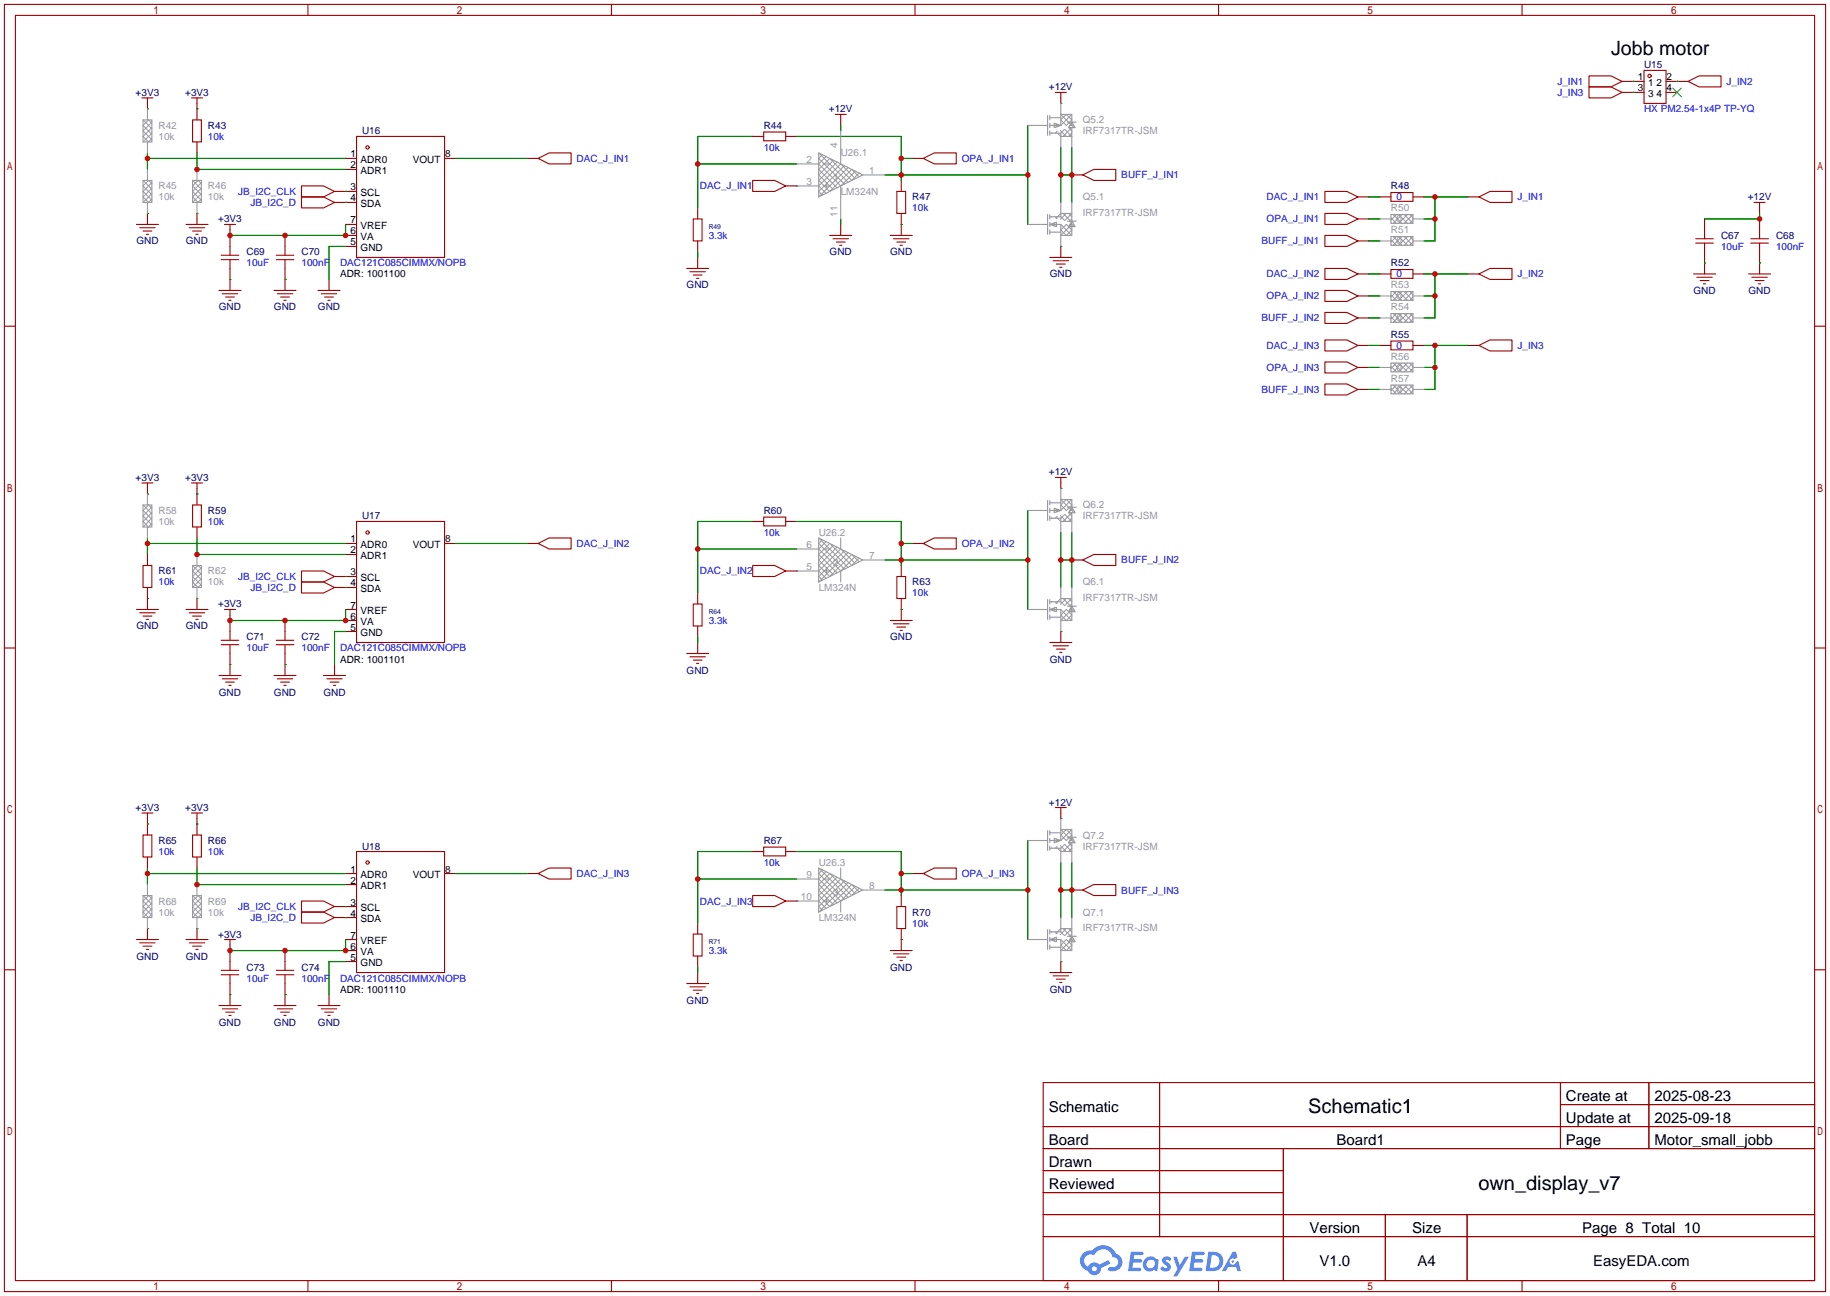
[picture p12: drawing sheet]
<svg xmlns="http://www.w3.org/2000/svg" width="422mm" height="299mm" viewBox="0 0 422 299" stroke-linecap="round" stroke-linejoin="round" font-family="sans-serif">
<g fill="none" stroke="#a10000" stroke-width=".25">
<path d="M1 1h420.4v297.2h-420.4zM3.6 3.6h415.2v292.1h-415.2zM71.1 1v2.6M141.1 1v2.6M211.2 1v2.6M281.3 1v2.6M351.3 1v2.6M1 75.3h2.6M418.8 75.3h2.6M1 149.6h2.6M418.8 149.6h2.6M1 223.9h2.6"/>
<path d="M418.8 223.9h2.6M240.8 249.9h178v45.8h-178zM267.7 249.9v35.6M360.2 249.9v15.3M360.2 255h58.6M380.6 249.9v15.3M240.8 260.1h178M240.8 265.2h178M240.8 270.3h55.4M240.8 275.3h55.4M296.2 265.2v30.5M71.1 295.7v2.5"/>
<path d="M141.1 295.7v2.5M211.2 295.7v2.5M240.8 280.4h178M240.8 285.5h178M281.3 295.7v2.5M319.8 280.4v15.3M338.6 280.4v15.3M351.3 295.7v2.5"/>
</g>
<g fill="#5487ff">
<path d="M268.5 290.3a1.3 1.3 0 0 1 1.9 .3l-.4 .6a.54 .54 0 0 0-1-.2l.2 .2a1.28 1.28 0 0 1 .8 2 1.53 1.53 0 0 1-2.2-.3l.5-.6 .8 .5a.31 .31 0 0 0 .3-.3 .31 .31 0 0 0-.2-.3 1.12 1.12 0 0 1-.7-1.9z"/>
<path d="M270.8 290.2h.8l.7 1.9 1.2-1.9h.9l-2.7 4.5h-.9l1-1.7z"/>
<path d="M261 289h2.3a.46 .46 0 0 1 .5 .1 .46 .46 0 0 1 .1 .5l-.3 .2h-1.8l-.1 .9h1.6a.4 .4 0 0 1 .3 .4 .4 .4 0 0 1-.4 .4h-1.6l-.2 1.2h1.4a.46 .46 0 0 1 .5 .1 .46 .46 0 0 1 .1 .5l-.4 .2h-2.6z"/>
<path d="M275.1 289h2.3a.47 .47 0 0 1 .5 .1 .47 .47 0 0 1 .1 .5l-.3 .2h-1.8l-.1 .9h1.6a.4 .4 0 0 1 .4 .4 .4 .4 0 0 1-.5 .4h-1.6l-.2 1.2h1.4a.46 .46 0 0 1 .5 .1 .46 .46 0 0 1 .1 .5l-.4 .2h-2.6z"/>
<path d="M284.5 289h.8l.3 1.3-.6 .4a.75 .75 0 0 0-1.1 .3 .75 .75 0 0 0 .5 1 .75 .75 0 0 0 .9-.6l.5-.3 .6 2.4h-.8l-.3-1h-1.8l-.5 1h-1z"/>
<path d="M278.9 289l-.6 4.5h1.4a2.27 2.27 0 0 0 2.7-2.3 2.27 2.27 0 0 0-2.7-2.2zM279.7 289.8a1.5 1.5 0 0 1 1.8 1.5 1.5 1.5 0 0 1-1.9 1.4h-.3z"/>
<path d="M264.4 290.6a1.6 1.6 0 0 0-.4 2.3 1.6 1.6 0 0 0 2.3 .2l.8 .4 .3-2.5-.1-.3h-.5a1.58 1.58 0 0 0-2.4-.1zM265 291.1a.99 .99 0 0 1 1.6 .6 .99 .99 0 0 1-1.3 1.1 .98 .98 0 0 1-.3-1.7z"/>
<path d="M250 289.4a2.37 2.37 0 0 0 1.1 4 1.54 1.54 0 0 0 1.8 1 1.54 1.54 0 0 0 1.2-1.6l2.2-1.1-.5-.8-2.1 1.1a1.57 1.57 0 0 0-2.6 .4 1.5 1.5 0 0 1-.7-2.1 1.5 1.5 0 0 1 2.2-.5 2.23 2.23 0 0 1 2.3-1.4 2.23 2.23 0 0 1 1.9 1.8 1.16 1.16 0 0 1 1.3 1.1 1.16 1.16 0 0 1-1.1 1.3h-.7a.47 .47 0 0 0-.5 .3 .47 .47 0 0 0 .4 .6 2.14 2.14 0 0 0 2.7-1.4 2.14 2.14 0 0 0-1.3-2.7 3.2 3.2 0 0 0-5.5-.7l-1.1 .1zM252 292.9a.6 .6 0 0 1 1.2 0 .6 .6 0 0 1-1.2 0z"/>
<circle cx="284.6" cy="291.3" r=".28"/>
</g>
<g fill="none" stroke="#a10000" stroke-width=".25">
<path d="M366.8 17.5h5.1l2.5 1.3-2.5 1.3h-5.1zM374.4 18.8h5.1M379.5 16.3h5.1v7.6h-5.1zM384.6 18.8h5M389.6 18.8l2.6-1.3h5.1v2.6h-5.1zM32.8 22.6h2.5M34 22.6v2.5M44.2 22.6h2.5M44.4 27.7h2.1v5.1h-2.1zM45.5 22.6v5.1M45.5 32.8v2.5M79.8 36.6h2.5"/>
<path d="M79.8 39.1h2.5M82.3 31.5h20.3v27.9h-20.3zM102.6 36.6h2.6M121.7 36.6h2.5M124.2 36.6l2.5-1.3h5.1v2.5h-5.1zM173.7 31.5h2.6M176.3 30.5h5.1v2h-5.1zM181.4 31.5h2.5M192.8 26.4h2.5M194.1 26.4v2.6M210.6 36.6h2.5M213.1 36.6l2.5-1.3h5.1v2.5h-5.1z"/>
<path d="M243.6 21.3h2.5M244.9 21.3v2.6M366.8 20.1h5.1l2.5 1.2-2.5 1.3h-5.1zM374.4 21.3h5.1M384.6 21.3h2.5M31.5 51.8h5.1M32.3 52.6h3.5M33 53.3h2.1M33.8 54.1h.5M34 49.3v2.5M42.9 51.8h5.1M43.7 52.6h3.5"/>
<path d="M44.4 53.3h2.1M45.2 54.1h.5M45.5 49.3v2.5M51.1 59.9h4M51.1 58.9h4M51.8 51.8h2.6M53.1 51.8v7.1M53.1 59.9v7.2M63.8 59.9h4M63.8 58.9h4M65.8 54.4v4.5M65.8 59.9v7.2"/>
<path d="M69.6 45.5h5.1l2.5 1.2-2.5 1.3h-5.1zM69.6 42.9h5.1l2.5 1.3-2.5 1.3h-5.1zM77.2 44.2h5.1M77.2 46.7h5.1M79.8 56.9h2.5M79.8 54.4h2.5M79.8 51.8h2.5M160 50.5h2.1v5.1h-2.1zM161 48v2.5M161 55.6v2.6M161 59.4v2.6M173.7 41.7h5.1l2.6 1.2-2.6 1.3h-5.1z"/>
<path d="M181.4 42.9h2.5M191.5 54.4h5.1M192.3 55.1h3.5M193 55.9h2.1M193.8 56.6h.5M194.1 51.8v2.6M205.5 54.4h5.1M206.2 55.1h3.6M207 44.2h2v5.1h-2zM207 55.9h2M207.8 56.6h.5M208 41.7v2.5"/>
<path d="M208 49.3v5.1M242.3 59.4h5.1M244.9 56.9v2.5M247.4 40.4h2.5M249.9 40.4l2.6-1.3h5.1v2.6h-5.1zM305.8 44.2h5.1l2.5 1.3-2.5 1.2h-5.1zM305.8 54.4h5.1l2.5 1.2-2.5 1.3h-5.1zM305.8 49.3h5.1l2.5 1.2-2.5 1.3h-5.1zM313.4 45.5h2.6M313.4 55.6h2.6M313.4 50.5h2.6M318.5 45.5h2.6"/>
<path d="M321.1 44.5h5v2h-5zM326.1 45.5h2.6M338.8 45.5h2.6M341.4 45.5l2.5-1.3h5.1v2.5h-5.1zM391.4 56.1h4.1M391.4 55.1h4.1M393.4 50.5v4.6M393.4 56.1v7.1M404.1 56.1h4.1M404.1 55.1h4.1M404.9 46.7h2.5M406.1 46.7v2.6"/>
<path d="M406.1 50.5v4.6M406.1 56.1v7.1M50.5 67.1h5.1M51.3 67.8h3.6M52.1 68.6h2M52.8 69.3h.5M63.2 67.1h5.1M64 67.8h3.6M64.8 68.6h2M65.5 69.3h.5M73.4 67.1h5.1M74.2 67.8h3.5"/>
<path d="M74.9 68.6h2.1M75.7 69.3h.5M75.9 64.5v2.6M158.5 62h5.1M159.3 62.7h3.5M160 63.5h2.1M160.8 64.3h.5M243.1 60.2h3.5M243.8 61h2.1M244.6 61.7h.5M305.8 62h5.1l2.5 1.2-2.5 1.3h-5.1zM305.8 72.1h5.1l2.5 1.3-2.5 1.3h-5.1z"/>
<path d="M305.8 67.1h5.1l2.5 1.2-2.5 1.3h-5.1zM305.8 78.5h5.1l2.5 1.3-2.5 1.2h-5.1zM313.4 63.2h2.6M313.4 79.8h2.6M313.4 73.4h2.6M313.4 68.3h2.6M318.5 63.2h2.6M318.5 79.8h2.6M321.1 62.2h5v2.1h-5zM321.1 78.7h5v2.1h-5zM326.1 63.2h2.6M326.1 79.8h2.6"/>
<path d="M338.8 63.2h2.6M338.8 79.8h2.6M341.4 63.2l2.5-1.2h5.1v2.5h-5.1zM341.4 79.8l2.5-1.3h5.1v2.5h-5.1zM390.9 63.2h5.1M391.7 64h3.5M392.4 64.8h2.1M393.2 65.5h.5M403.6 63.2h5.1M404.4 64h3.5M405.1 64.8h2.1M405.9 65.5h.5"/>
<path d="M305.8 88.6h5.1l2.5 1.3-2.5 1.3h-5.1zM305.8 83.6h5.1l2.5 1.2-2.5 1.3h-5.1zM313.4 89.9h2.6M313.4 84.8h2.6M32.8 111.5h2.5M34 111.5v2.5M44.2 111.5h2.5M44.4 116.6h2.1v5.1h-2.1zM45.5 111.5v5.1M176.3 119.4h5.1v2h-5.1zM243.6 110.2h2.5M244.9 110.2v2.6"/>
<path d="M33 130.6h2.1v5h-2.1zM34 128v2.6M34 135.6v5.1M45.5 121.7v2.5M45.5 138.2v2.5M69.6 134.4h5.1l2.5 1.2-2.5 1.3h-5.1zM69.6 131.8h5.1l2.5 1.3-2.5 1.3h-5.1zM77.2 133.1h5.1M77.2 135.6h5.1M79.8 125.5h2.5M79.8 128h2.5M82.3 120.4h20.3v27.9h-20.3z"/>
<path d="M102.6 125.5h2.6M121.7 125.5h2.5M124.2 125.5l2.5-1.3h5.1v2.5h-5.1zM160 139.4h2.1v5.1h-2.1zM161 136.9v2.5M173.7 130.6h5.1l2.6 1.2-2.6 1.3h-5.1zM173.7 120.4h2.6M181.4 120.4h2.5M181.4 131.8h2.5M207 133.1h2v5.1h-2zM208 130.6v2.5M208 138.2v5.1"/>
<path d="M210.6 125.5h2.5M213.1 125.5l2.5-1.3h5.1v2.5h-5.1zM247.4 129.3h2.5M249.9 129.3l2.6-1.3h5.1v2.6h-5.1zM31.5 140.7h5.1M32.3 141.5h3.5M33 142.2h2.1M33.8 143h.5M42.9 140.7h5.1M43.7 141.5h3.5M44.4 142.2h2.1M45.2 143h.5"/>
<path d="M50.5 156h5.1M51.1 148.8h4M51.1 147.8h4M51.3 156.7h3.6M51.8 140.7h2.6M52.1 157.5h2M52.8 158.2h.5M53.1 140.7v7.1M53.1 148.8v7.2M63.2 156h5.1M63.8 148.8h4M63.8 147.8h4"/>
<path d="M64 156.7h3.6M64.8 157.5h2M65.5 158.2h.5M65.8 143.3v4.5M65.8 148.8v7.2M74.7 156h5.1M75.4 156.7h3.6M76.2 157.5h2M77 158.2h.5M77.2 153.4v2.6M79.8 145.8h2.5M79.8 143.3h2.5"/>
<path d="M79.8 140.7h2.5M158.5 150.9h5.1M159.3 151.6h3.5M160 152.4h2.1M160.8 153.2h.5M161 144.5v2.6M161 148.3v2.6M205.5 143.3h5.1M206.2 144h3.6M207 144.8h2M207.8 145.5h.5M242.3 148.3h5.1"/>
<path d="M243.1 149.1h3.5M243.8 149.9h2.1M244.6 150.6h.5M244.9 145.8v2.5M32.8 187.7h2.5M33 192.8h2.1v5.1h-2.1zM34 187.7v5.1M34 197.9v2.5M44.2 187.7h2.5M44.4 192.8h2.1v5.1h-2.1zM45.5 187.7v5.1M45.5 197.9v2.5"/>
<path d="M82.3 196.6h20.3v27.9h-20.3zM173.7 196.6h2.6M176.3 195.6h5.1v2h-5.1zM181.4 196.6h2.5M243.6 186.4h2.5M244.9 186.4v2.6M31.5 216.9h5.1M32.3 217.7h3.5M33 218.4h2.1M33.8 219.2h.5M34 214.4v2.5M42.9 216.9h5.1"/>
<path d="M43.7 217.7h3.5M44.4 218.4h2.1M45.2 219.2h.5M45.5 214.4v2.5M51.8 216.9h2.6M53.1 216.9v7.1M65.8 219.5v4.5M69.6 210.6h5.1l2.5 1.2-2.5 1.3h-5.1zM69.6 208h5.1l2.5 1.3-2.5 1.3h-5.1zM77.2 209.3h5.1M77.2 211.8h5.1M79.8 201.7h2.5"/>
<path d="M79.8 204.2h2.5M79.8 219.5h2.5M79.8 216.9h2.5M102.6 201.7h2.6M121.7 201.7h2.5M124.2 201.7l2.5-1.3h5.1v2.5h-5.1zM160 215.6h2.1v5.1h-2.1zM161 213.1v2.5M173.7 206.8h5.1l2.6 1.2-2.6 1.3h-5.1zM181.4 208h2.5M205.5 219.5h5.1M207 209.3h2v5.1h-2z"/>
<path d="M208 206.8v2.5M208 214.4v5.1M210.6 201.7h2.5M213.1 201.7l2.5-1.3h5.1v2.5h-5.1zM247.4 205.5h2.5M249.9 205.5l2.6-1.3h5.1v2.6h-5.1zM50.5 232.2h5.1M51.1 225h4M51.1 224h4M51.3 232.9h3.6M52.1 233.7h2M52.8 234.4h.5"/>
<path d="M53.1 225v7.2M63.2 232.2h5.1M63.8 225h4M63.8 224h4M64 232.9h3.6M64.8 233.7h2M65.5 234.4h.5M65.8 225v7.2M73.4 232.2h5.1M74.2 232.9h3.5M74.9 233.7h2.1M75.7 234.4h.5"/>
<path d="M75.9 229.6v2.6M79.8 222h2.5M158.5 227.1h5.1M159.3 227.8h3.5M160 228.6h2.1M160.8 229.4h.5M161 220.7v2.6M161 224.5v2.6M206.2 220.2h3.6M207 221h2M207.8 221.7h.5M242.3 224.5h5.1"/>
<path d="M243.1 225.3h3.5M243.8 226.1h2.1M244.6 226.8h.5M244.9 222v2.5"/>
<circle cx="380.7" cy="17.5" r=".38"/>
<circle cx="84.8" cy="34" r=".38"/>
<circle cx="84.8" cy="122.9" r=".38"/>
<circle cx="84.8" cy="199.1" r=".38"/>
</g>
<path d="M386.1 20.3l2 2.1M388.1 20.3l-2 2.1" fill="none" stroke="#3c3" stroke-width=".25"/>
<g fill="none" stroke="#008700" stroke-width=".25">
<path d="M376.9 18.8h.1M387.1 18.8h.1M34 25.1h.1M34 36.6h45.8M34 35.3v3.8M45.5 25.1h.1M45.5 35.3v3.8h34.3M105.2 36.6h16.5M161 37.8h22.9M173.7 31.5h-12.7v16.5M183.9 31.5h24.1v10.2M194.1 29v1.2"/>
<path d="M208 36.6h2.6M237.2 29v22.8M244.9 23.9h.1M244.9 34v12.7M247.4 34v12.7M376.9 21.3h.1M34 49.3h.1M45.5 49.3h.1M79.8 44.2h.1M79.8 46.7h.1M79.8 56.9h-3.9v7.6M79.8 51.8v2.6h-26.7"/>
<path d="M161 58.2v1.2M183.9 42.9h.1M194.1 50.5v1.3M204.2 40.4h33M208 51.8h.1M244.9 56.9h.1M244.9 40.4h2.5M316 50.5h2.5M316 55.6h2.5M316 45.5h2.5M328.7 50.5h2.5M328.7 45.5h10.1"/>
<path d="M331.2 45.5v10.1h-2.5M406.1 49.3v1.2h-12.7M53.1 64.5h.1M65.8 64.5h.1M316 73.4h2.5M316 68.3h2.5M316 63.2h2.5M316 79.8h2.5M328.7 68.3h2.5M328.7 63.2h10.1M328.7 79.8h10.1M331.2 63.2v10.2h-2.5"/>
<path d="M331.2 79.8v10.1h-2.5M393.4 60.7h.1M406.1 60.7h.1M316 89.9h2.5M316 84.8h2.5M328.7 84.8h2.5M34 114h.1M45.5 114h.1M237.2 117.9v22.8M244.9 112.8h.1M34 138.2h.1M34 124.2v3.8"/>
<path d="M34 125.5h45.8M45.5 138.2h.1M45.5 124.2v3.8h34.3M79.8 133.1h.1M79.8 135.6h.1M105.2 125.5h16.5M161 126.7h22.9M173.7 120.4h-12.7v16.5M183.9 131.8h.1M183.9 120.4h24.1v10.2M204.2 129.3h33M208 125.5h2.6"/>
<path d="M244.9 122.9v12.7M244.9 129.3h2.5M247.4 122.9v12.7M53.1 153.4h.1M65.8 153.4h.1M79.8 145.8h-2.6v7.6M79.8 140.7v2.6h-26.7M161 147.1v1.2M208 140.7h.1M244.9 145.8h.1M34 190.2h.1M45.5 190.2h.1"/>
<path d="M173.7 196.6h-12.7v16.5M183.9 196.6h24.1v10.2M237.2 194.1v22.8M244.9 189h.1M244.9 199.1v12.7M247.4 199.1v12.7M34 214.4h.1M34 200.4v3.8M34 201.7h45.8M45.5 214.4h.1M45.5 200.4v3.8h34.3M79.8 209.3h.1"/>
<path d="M79.8 211.8h.1M79.8 216.9v2.6h-26.7M105.2 201.7h16.5M161 202.9h22.9M183.9 208h.1M204.2 205.5h33M208 216.9h.1M208 201.7h2.6M244.9 205.5h2.5M53.1 229.6h.1M65.8 229.6h.1M79.8 222h-3.9v7.6"/>
<path d="M161 223.3v1.2M244.9 222h.1"/>
</g>
<g fill="none" stroke="#999" stroke-width=".23">
<path d="M33 27.7l2.1 2M35.1 28.4l-.8-.7-1.3 1.3 2.1 2M35.1 28.2l-2.1 2 2.1 2.1M35.1 29.5l-2.1 2 1.3 1.3 .8-.8M35.1 30.7l-2.1 2.1M189 35.3l6.7 6.8M189.8 35.7l-.8 .9 5.9 5.9M190.7 36.2l-1.7 1.6 5.1 5.1 3.3-3.4M192.4 37l-3.4 3.4 3.4 3.4M193.2 37.4l-4.2 4.3 2.5 2.5 5.1-5.1 1.7 1.7M194.9 38.3l-5.9 5.9 .8 .8M195.7 38.7l-6.7 6.8"/>
<path d="M198.3 40l-1.7 1.7-5.1-5.1-2.5 2.5 4.2 4.2M242.7 30.6l.1 .1M243.7 28.6l.6 .5M244 30.3l-.4 .4M244.1 30.7l.8 .8M244.3 28.8l-.6 .5M244.8 30.1l1.3 1.4M244.9 26.4l3 3.1 .2-.2M245.7 29.9l-.8 .8M245.8 29.9l1.6 1.6M246.1 26.4l1.3 1.3-1.3 1.3-1.2-1.3zM246.8 29.6l.6 .6"/>
<path d="M247.4 26.4l-2.5 2.6M247.4 29.5l-2 2M247.4 30.7l-.8 .8M247.6 28.5l-1 1M33 41.7l2.1 2M35.1 42.4l-.8-.7-1.3 1.2 2.1 2.1M35.1 42.2l-2.1 2 2.1 2M35.1 43.4l-2.1 2.1 1.3 1.2 .8-.7M35.1 44.7l-2.1 2M44.4 41.7l2.1 2M46.5 42.4l-.8-.7-1.3 1.2 2.1 2.1M46.5 42.2l-2.1 2 2.1 2"/>
<path d="M46.5 43.4l-2.1 2.1 1.3 1.2 .8-.7M46.5 44.7l-2.1 2M197.4 41.2l-3.3-3.4-5.1 5.1 1.7 1.7M242.8 50l-.1 .1M242.9 51.6l.6 .6M243.5 51.4l-.6 .6M243.6 50l.4 .5M244.9 51.8l2.5 2.6M244.9 49.3l-1.2 1.1M244.9 50l.8 .9M245.4 49.3l2 2M246.1 51.8l1.3 1.3-1.3 1.3-1.2-1.3z"/>
<path d="M246.1 49.3l-1.3 1.3M246.6 49.3l.8 .7M247.1 51.5l.8 .8 .2-.1M247.4 50.5l-.6 .7M247.4 51.8l-2.5 2.6M247.4 49.3l-1.6 1.6M247.6 51.4l-1 .9M321.1 50.3l1.2 1.3M321.1 55.4l1.2 1.2M321.6 49.5l2 2.1M321.6 54.6l2 2M322.3 49.5l-1.2 1.3"/>
<path d="M322.3 54.6l-1.2 1.3M322.8 49.5l2.1 2.1M322.8 54.6l2.1 2M323.6 49.5l-2 2.1M323.6 54.6l-2 2M324.1 49.5l2 2.1M324.1 54.6l2 2M324.9 49.5l-2.1 2.1M324.9 54.6l-2.1 2M325.4 54.6l.7 .8M325.4 49.5l.7 .8M326.1 49.5l-2 2.1"/>
<path d="M326.1 50.8l-.7 .8M326.1 54.6l-2 2M326.1 55.9l-.7 .7M321.1 68.1l1.2 1.2M321.1 73.2l1.2 1.2M321.6 67.3l2 2M321.6 72.4l2 2M322.3 67.3l-1.2 1.3M322.3 72.4l-1.2 1.3M322.8 67.3l2.1 2M322.8 72.4l2.1 2M323.6 67.3l-2 2"/>
<path d="M323.6 72.4l-2 2M324.1 67.3l2 2M324.1 72.4l2 2M324.9 67.3l-2.1 2M324.9 72.4l-2.1 2M325.4 72.4l.7 .8M325.4 67.3l.7 .8M326.1 67.3l-2 2M326.1 68.6l-.7 .7M326.1 72.4l-2 2M326.1 73.7l-.7 .7M321.1 84.6l1.2 1.3"/>
<path d="M321.1 89.7l1.2 1.2M321.6 83.8l2 2.1M321.6 88.9l2 2M322.3 83.8l-1.2 1.3M322.3 88.9l-1.2 1.3M322.8 83.8l2.1 2.1M322.8 88.9l2.1 2M323.6 83.8l-2 2.1M323.6 88.9l-2 2M324.1 83.8l2 2.1M324.1 88.9l2 2M324.9 83.8l-2.1 2.1"/>
<path d="M324.9 88.9l-2.1 2M325.4 88.9l.7 .8M325.4 83.8l.7 .8M326.1 83.8l-2 2.1M326.1 85.1l-.7 .8M326.1 88.9l-2 2M326.1 90.2l-.7 .7M33 116.6l2.1 2M35.1 117.3l-.8-.7-1.3 1.3 2.1 2M35.1 117.1l-2.1 2 2.1 2.1M35.1 118.4l-2.1 2 1.3 1.3 .8-.8M35.1 119.6l-2.1 2.1"/>
<path d="M242.7 119.5l.1 .1M243.7 117.5l.6 .5M244 119.2l-.4 .4M244.1 119.6l.8 .8M244.3 117.7l-.6 .5M244.8 119l1.3 1.4M244.9 115.3l3 3.1 .2-.2M245.7 118.8l-.8 .8M245.8 118.8l1.6 1.6M246.1 115.3l1.3 1.3-1.3 1.3-1.2-1.3zM246.8 118.5l.6 .6M247.4 115.3l-2.5 2.6"/>
<path d="M247.4 118.4l-2 2M247.4 119.6l-.8 .8M247.6 117.4l-1 1M44.4 130.6l2.1 2M46.5 131.3l-.8-.7-1.3 1.2 2.1 2.1M46.5 131.1l-2.1 2 2.1 2M46.5 132.3l-2.1 2.1 1.3 1.2 .8-.7M46.5 133.6l-2.1 2M189 124.2l6.7 6.8M189.8 124.6l-.8 .9 5.9 5.9M190.7 125.1l-1.7 1.6 5.1 5.1 3.3-3.4M192.4 125.9l-3.4 3.4 3.4 3.4"/>
<path d="M193.2 126.3l-4.2 4.3 2.5 2.5 5.1-5.1 1.7 1.7M194.9 127.2l-5.9 5.9 .8 .8M195.7 127.6l-6.7 6.8M197.4 130.1l-3.3-3.4-5.1 5.1 1.7 1.7M198.3 128.9l-1.7 1.7-5.1-5.1-2.5 2.5 4.2 4.2M242.8 138.9l-.1 .1M243.6 138.9l.4 .5M244.9 138.2l-1.2 1.1M244.9 138.9l.8 .9M245.4 138.2l2 2M246.1 138.2l-1.3 1.3M246.6 138.2l.8 .7"/>
<path d="M247.4 139.4l-.6 .7M247.4 138.2l-1.6 1.6M242.9 140.5l.6 .6M243.5 140.3l-.6 .6M244.9 140.7l2.5 2.6M246.1 140.7l1.3 1.3-1.3 1.3-1.2-1.3zM247.1 140.4l.8 .8 .2-.1M247.4 140.7l-2.5 2.6M247.6 140.3l-1 .9M242.7 195.7l.1 .1M243.7 193.7l.6 .5M244 195.4l-.4 .4"/>
<path d="M244.1 195.8l.8 .8M244.3 193.9l-.6 .5M244.8 195.2l1.3 1.4M244.9 191.5l3 3.1 .2-.2M245.7 195l-.8 .8M245.8 195l1.6 1.6M246.1 191.5l1.3 1.3-1.3 1.3-1.2-1.3zM246.8 194.7l.6 .6M247.4 191.5l-2.5 2.6M247.4 194.6l-2 2M247.4 195.8l-.8 .8M247.6 193.6l-1 1"/>
<path d="M33 206.8l2.1 2M35.1 207.5l-.8-.7-1.3 1.2 2.1 2.1M35.1 207.3l-2.1 2 2.1 2M35.1 208.5l-2.1 2.1 1.3 1.2 .8-.7M35.1 209.8l-2.1 2M44.4 206.8l2.1 2M46.5 207.5l-.8-.7-1.3 1.2 2.1 2.1M46.5 207.3l-2.1 2 2.1 2M46.5 208.5l-2.1 2.1 1.3 1.2 .8-.7M46.5 209.8l-2.1 2M189 200.4l6.7 6.8M189.8 200.8l-.8 .9 5.9 5.9"/>
<path d="M190.7 201.3l-1.7 1.6 5.1 5.1 3.3-3.4M192.4 202.1l-3.4 3.4 3.4 3.4M193.2 202.5l-4.2 4.3 2.5 2.5 5.1-5.1 1.7 1.7M194.9 203.4l-5.9 5.9 .8 .8M195.7 203.8l-6.7 6.8M197.4 206.3l-3.3-3.4-5.1 5.1 1.7 1.7M198.3 205.1l-1.7 1.7-5.1-5.1-2.5 2.5 4.2 4.2M242.8 215.1l-.1 .1M242.9 216.7l.6 .6M243.5 216.5l-.6 .6M243.6 215.1l.4 .5M244.9 216.9l2.5 2.6"/>
<path d="M244.9 214.4l-1.2 1.1M244.9 215.1l.8 .9M245.4 214.4l2 2M246.1 216.9l1.3 1.3-1.3 1.3-1.2-1.3zM246.1 214.4l-1.3 1.3M246.6 214.4l.8 .7M247.1 216.6l.8 .8 .2-.1M247.4 215.6l-.6 .7M247.4 216.9l-2.5 2.6M247.4 214.4l-1.6 1.6M247.6 216.5l-1 .9"/>
</g>
<g fill="none" stroke="#999" stroke-width=".25">
<path d="M33 27.7h2.1v5.1h-2.1zM34 25.1v2.6M34 32.8v2.5M34 39.1v2.6M45.5 39.1v2.6M183.9 37.8h5.1M189 35.3l10.1 5.1-10.1 5.1zM190 37.8h1.5M194.1 30.2v7.6M237.2 29h4.6M241.8 26.7v4.5M242.3 29h2.6v-2.6h2.5v2.6"/>
<path d="M242.3 26.7v1M242.3 28.4v1.1M242.3 30.2v1M242.3 27.2h2.6M243.3 28.4l1.6 .6-1.6 .5zM244.9 23.9v2.5M244.9 31.5v2.5M246.4 28.2h2M247.4 29.5v2h-2.5v-.8h-2.6M247.4 28.2l.8 1.3h-1.6zM247.4 31.5v2.5M33 41.7h2.1v5h-2.1z"/>
<path d="M34 46.7v2.6M44.4 41.7h2.1v5h-2.1zM45.5 46.7v2.6M183.9 42.9h5.1M190 42.9h1.5M190.8 42.2v1.5M194.1 42.9v7.6M199.1 40.4h5.1M237.2 51.8h4.6M241.8 49.5v4.6M242.3 51.8h2.6v2.6h2.5v-2.6M242.3 50h2.6v-.7h2.5v2"/>
<path d="M242.3 51.8l1.5-.5v1zM242.3 49.5v1M242.3 51.3v1M242.3 53.1v1M242.3 53.6h2.6M244.9 46.7v2.6M244.9 54.4v2.5M246.4 51.1h2M247.4 51.1l.8 1.2h-1.6zM247.4 46.7v2.6M318.5 50.5h2.6M318.5 55.6h2.6"/>
<path d="M321.1 49.5h5v2.1h-5zM321.1 54.6h5v2h-5zM326.1 50.5h2.6M326.1 55.6h2.6M318.5 68.3h2.6M318.5 73.4h2.6M321.1 67.3h5v2h-5zM321.1 72.4h5v2h-5zM326.1 68.3h2.6M326.1 73.4h2.6M318.5 84.8h2.6M318.5 89.9h2.6"/>
<path d="M321.1 83.8h5v2.1h-5zM321.1 88.9h5v2h-5zM326.1 84.8h2.6M326.1 89.9h2.6M33 116.6h2.1v5.1h-2.1zM34 114v2.6M237.2 117.9h4.6M241.8 115.6v4.5M242.3 117.9h2.6v-2.6h2.5v2.6M242.3 115.6v1M242.3 117.3v1.1M242.3 119.1v1"/>
<path d="M242.3 116.1h2.6M243.3 117.3l1.6 .6-1.6 .5zM244.9 112.8v2.5M246.4 117.1h2M247.4 118.4v2h-2.5v-.8h-2.6M247.4 117.1l.8 1.3h-1.6zM34 121.7v2.5M44.4 130.6h2.1v5h-2.1zM45.5 128v2.6M45.5 135.6v2.6M183.9 126.7h5.1M183.9 131.8h5.1"/>
<path d="M189 124.2l10.1 5.1-10.1 5.1zM190 126.7h1.5M190 131.8h1.5M190.8 131.1v1.5M194.1 124.2v2.5M194.1 131.8v2.6M199.1 129.3h5.1M241.8 138.4v4.6M242.3 138.9h2.6v-.7h2.5v2M242.3 138.4v1M244.9 120.4v2.5M244.9 135.6v2.6"/>
<path d="M246.4 140h2M247.4 140l.8 1.2h-1.6zM247.4 120.4v2.5M247.4 135.6v2.6M237.2 140.7h4.6M242.3 140.7h2.6v2.6h2.5v-2.6M242.3 140.7l1.5-.5v1zM242.3 140.2v1M242.3 142v1M242.3 142.5h2.6M244.9 143.3v2.5M237.2 194.1h4.6"/>
<path d="M241.8 191.8v4.5M242.3 194.1h2.6v-2.6h2.5v2.6M242.3 191.8v1M242.3 193.5v1.1M242.3 195.3v1M242.3 192.3h2.6M243.3 193.5l1.6 .6-1.6 .5zM244.9 189v2.5M244.9 196.6v2.5M246.4 193.3h2M247.4 194.6v2h-2.5v-.8h-2.6M247.4 193.3l.8 1.3h-1.6z"/>
<path d="M247.4 196.6v2.5M33 206.8h2.1v5h-2.1zM34 204.2v2.6M34 211.8v2.6M44.4 206.8h2.1v5h-2.1zM45.5 204.2v2.6M45.5 211.8v2.6M183.9 202.9h5.1M183.9 208h5.1M189 200.4l10.1 5.1-10.1 5.1zM190 202.9h1.5M190 208h1.5"/>
<path d="M190.8 207.3v1.5M194.1 200.4v2.5M194.1 208v2.6M199.1 205.5h5.1M237.2 216.9h4.6M241.8 214.6v4.6M242.3 216.9h2.6v2.6h2.5v-2.6M242.3 215.1h2.6v-.7h2.5v2M242.3 216.9l1.5-.5v1zM242.3 214.6v1M242.3 216.4v1M242.3 218.2v1"/>
<path d="M242.3 218.7h2.6M244.9 211.8v2.6M244.9 219.5v2.5M246.4 216.2h2M247.4 216.2l.8 1.2h-1.6zM247.4 211.8v2.6"/>
</g>
<g fill="#c00">
<circle cx="65.8" cy="54.4" r=".63"/>
<circle cx="53.1" cy="54.4" r=".63"/>
<circle cx="79.8" cy="54.4" r=".63"/>
<circle cx="53.1" cy="143.3" r=".63"/>
<circle cx="65.8" cy="143.3" r=".63"/>
<circle cx="79.8" cy="143.3" r=".63"/>
<circle cx="53.1" cy="219.5" r=".63"/>
<circle cx="65.8" cy="219.5" r=".63"/>
<circle cx="79.8" cy="219.5" r=".63"/>
<circle cx="34" cy="201.7" r=".63"/>
<circle cx="45.5" cy="204.2" r=".63"/>
<circle cx="34" cy="125.5" r=".63"/>
<circle cx="45.5" cy="128" r=".63"/>
<circle cx="34" cy="36.6" r=".63"/>
<circle cx="45.5" cy="39.1" r=".63"/>
<circle cx="406.1" cy="50.5" r=".63"/>
<circle cx="161" cy="37.8" r=".63"/>
<circle cx="244.9" cy="40.4" r=".63"/>
<circle cx="247.4" cy="40.4" r=".63"/>
<circle cx="208" cy="36.6" r=".63"/>
<circle cx="208" cy="40.4" r=".63"/>
<circle cx="237.2" cy="40.4" r=".63"/>
<circle cx="331.2" cy="45.5" r=".63"/>
<circle cx="331.2" cy="50.5" r=".63"/>
<circle cx="331.2" cy="63.2" r=".63"/>
<circle cx="331.2" cy="68.3" r=".63"/>
<circle cx="331.2" cy="79.8" r=".63"/>
<circle cx="331.2" cy="84.8" r=".63"/>
<circle cx="161" cy="126.7" r=".63"/>
<circle cx="244.9" cy="129.3" r=".63"/>
<circle cx="247.4" cy="129.3" r=".63"/>
<circle cx="208" cy="125.5" r=".63"/>
<circle cx="208" cy="129.3" r=".63"/>
<circle cx="237.2" cy="129.3" r=".63"/>
<circle cx="161" cy="202.9" r=".63"/>
<circle cx="244.9" cy="205.5" r=".63"/>
<circle cx="247.4" cy="205.5" r=".63"/>
<circle cx="208" cy="201.7" r=".63"/>
<circle cx="208" cy="205.5" r=".63"/>
<circle cx="237.2" cy="205.5" r=".63"/>
</g>
<g font-size="4.6">
<text x="302" y="257">Schematic1</text>
<text x="341.2" y="274.8">own_display_v7</text>
</g>
<text font-size="4.5" x="371.9" y="12.8">Jobb motor</text>
<g font-size="3.5">
<text x="242.1" y="256.7">Schematic</text>
<text x="361.5" y="254.2">Create at</text>
<text x="381.9" y="254.2">2025-08-23</text>
<text x="361.5" y="259.2">Update at</text>
<text x="381.9" y="259.2">2025-09-18</text>
<text x="242.1" y="264.3">Board</text>
<text x="242.1" y="269.4">Drawn</text>
<text x="308.5" y="264.3">Board1</text>
<text x="361.5" y="264.3">Page</text>
<text x="381.9" y="264.3">Motor_small_jobb</text>
<text x="242.1" y="274.5">Reviewed</text>
<text x="302.3" y="284.6">Version</text>
<text x="326" y="284.6">Size</text>
<text x="365.2" y="284.6">Page 8 Total 10</text>
<text x="304.6" y="292.3">V1.0</text>
<text x="327.2" y="292.3">A4</text>
<text x="367.7" y="292.3">EasyEDA.com</text>
</g>
<g font-size="2.3" fill="#000080">
<text x="379.5" y="15.8">U15</text>
<text x="31.3" y="22.1">+3V3</text>
<text x="42.7" y="22.1">+3V3</text>
<text x="242.1" y="20.9">+12V</text>
<text x="48" y="29.8">R43</text>
<text x="176.3" y="29.8">R44</text>
<text x="191.3" y="26">+12V</text>
<text x="83.6" y="31">U16</text>
<text x="210.6" y="46.3">R47</text>
<text x="321.1" y="43.7">R48</text>
<text x="403.4" y="46.3">+12V</text>
<text x="50.4" y="51.4">+3V3</text>
<text x="31.5" y="56.4">GND</text>
<text x="42.9" y="56.4">GND</text>
<text x="56.9" y="59">C69</text>
<text x="69.6" y="59">C70</text>
<text x="191.5" y="59">GND</text>
<text x="205.5" y="59">GND</text>
<text x="397.3" y="55.2">C67</text>
<text x="410" y="55.2">C68</text>
<text x="242.3" y="64.1">GND</text>
<text x="321.1" y="61.5">R52</text>
<text x="50.5" y="71.7">GND</text>
<text x="63.2" y="71.7">GND</text>
<text x="73.4" y="71.7">GND</text>
<text x="158.5" y="66.6">GND</text>
<text x="390.9" y="67.9">GND</text>
<text x="403.6" y="67.9">GND</text>
<text x="321.1" y="78">R55</text>
<text x="31.3" y="111">+3V3</text>
<text x="42.7" y="111">+3V3</text>
<text x="242.1" y="109.8">+12V</text>
<text x="48" y="118.7">R59</text>
<text x="83.6" y="119.9">U17</text>
<text x="176.3" y="118.7">R60</text>
<text x="36.6" y="132.6">R61</text>
<text x="210.6" y="135.2">R63</text>
<text x="50.4" y="140.3">+3V3</text>
<text x="31.5" y="145.3">GND</text>
<text x="42.9" y="145.3">GND</text>
<text x="56.9" y="147.9">C71</text>
<text x="69.6" y="147.9">C72</text>
<text x="205.5" y="147.9">GND</text>
<text x="158.5" y="155.5">GND</text>
<text x="242.3" y="153">GND</text>
<text x="50.5" y="160.6">GND</text>
<text x="63.2" y="160.6">GND</text>
<text x="74.7" y="160.6">GND</text>
<text x="242.1" y="186">+12V</text>
<text x="31.3" y="187.2">+3V3</text>
<text x="42.7" y="187.2">+3V3</text>
<text x="36.6" y="194.9">R65</text>
<text x="48" y="194.9">R66</text>
<text x="83.6" y="196.1">U18</text>
<text x="176.3" y="194.9">R67</text>
<text x="210.6" y="211.4">R70</text>
<text x="31.5" y="221.5">GND</text>
<text x="42.9" y="221.5">GND</text>
<text x="50.4" y="216.5">+3V3</text>
<text x="56.9" y="224.1">C73</text>
<text x="69.6" y="224.1">C74</text>
<text x="205.5" y="224.1">GND</text>
<text x="158.5" y="231.7">GND</text>
<text x="242.3" y="229.2">GND</text>
<text x="50.5" y="236.8">GND</text>
<text x="63.2" y="236.8">GND</text>
<text x="73.4" y="236.8">GND</text>
</g>
<g font-size="2.3" fill="#00f">
<text x="359.5" y="19.6">J_IN1</text>
<text x="359.5" y="22.1">J_IN3</text>
<text x="398.5" y="19.6">J_IN2</text>
<text x="379.5" y="26">HX PM2.54-1x4P TP-YQ</text>
<text x="48" y="32.3">10k</text>
<text x="176.3" y="34.8">10k</text>
<text x="133.1" y="37.4">DAC_J_IN1</text>
<text x="222" y="37.4">OPA_J_IN1</text>
<text x="258.8" y="41.2">BUFF_J_IN1</text>
<text x="55" y="45">JB_I2C_CLK</text>
<text x="57.8" y="47.5">JB_I2C_D</text>
<text x="161.5" y="43.7">DAC_J_IN1</text>
<text x="292.4" y="46.3">DAC_J_IN1</text>
<text x="322.3" y="46.3">0</text>
<text x="350.3" y="46.3">J_IN1</text>
<text x="210.6" y="48.8">10k</text>
<text x="292.4" y="51.4">OPA_J_IN1</text>
<text x="163.6" y="55.2">3.3k</text>
<text x="291.2" y="56.4">BUFF_J_IN1</text>
<text x="397.3" y="57.7">10uF</text>
<text x="410" y="57.7">100nF</text>
<text x="56.9" y="61.5">10uF</text>
<text x="69.6" y="61.5">100nF</text>
<text x="78.5" y="61.5">DAC121C085CIMMX/NOPB</text>
<text x="292.4" y="64.1">DAC_J_IN2</text>
<text x="322.3" y="64.1">0</text>
<text x="350.3" y="64.1">J_IN2</text>
<text x="292.4" y="69.1">OPA_J_IN2</text>
<text x="291.2" y="74.2">BUFF_J_IN2</text>
<text x="292.4" y="80.6">DAC_J_IN3</text>
<text x="322.3" y="80.6">0</text>
<text x="350.3" y="80.6">J_IN3</text>
<text x="292.4" y="85.6">OPA_J_IN3</text>
<text x="291.2" y="90.7">BUFF_J_IN3</text>
<text x="48" y="121.2">10k</text>
<text x="176.3" y="123.7">10k</text>
<text x="133.1" y="126.3">DAC_J_IN2</text>
<text x="222" y="126.3">OPA_J_IN2</text>
<text x="258.8" y="130.1">BUFF_J_IN2</text>
<text x="36.6" y="135.2">10k</text>
<text x="55" y="133.9">JB_I2C_CLK</text>
<text x="57.8" y="136.4">JB_I2C_D</text>
<text x="161.5" y="132.6">DAC_J_IN2</text>
<text x="210.6" y="137.7">10k</text>
<text x="163.6" y="144.1">3.3k</text>
<text x="56.9" y="150.4">10uF</text>
<text x="69.6" y="150.4">100nF</text>
<text x="78.5" y="150.4">DAC121C085CIMMX/NOPB</text>
<text x="36.6" y="197.4">10k</text>
<text x="48" y="197.4">10k</text>
<text x="133.1" y="202.5">DAC_J_IN3</text>
<text x="176.3" y="199.9">10k</text>
<text x="222" y="202.5">OPA_J_IN3</text>
<text x="161.5" y="208.8">DAC_J_IN3</text>
<text x="258.8" y="206.3">BUFF_J_IN3</text>
<text x="55" y="210.1">JB_I2C_CLK</text>
<text x="57.8" y="212.6">JB_I2C_D</text>
<text x="210.6" y="213.9">10k</text>
<text x="163.6" y="220.3">3.3k</text>
<text x="56.9" y="226.6">10uF</text>
<text x="69.6" y="226.6">100nF</text>
<text x="78.5" y="226.6">DAC121C085CIMMX/NOPB</text>
</g>
<g font-size="2.3">
<text x="378.1" y="18.6">1</text>
<text x="378.1" y="21.1">3</text>
<text x="380.4" y="19.8">1</text>
<text x="380.4" y="22.4">3</text>
<text x="382.3" y="22.4">4</text>
<text x="382.3" y="19.8">2</text>
<text x="384.7" y="21.1">4</text>
<text x="384.7" y="18.6">2</text>
<text x="80.9" y="36.3">1</text>
<text x="80.9" y="38.9">2</text>
<text x="83.2" y="37.6">ADR0</text>
<text x="83.2" y="40.2">ADR1</text>
<text x="95.3" y="37.6">VOUT</text>
<text x="102.7" y="36.3">8</text>
<text x="80.9" y="44">3</text>
<text x="80.9" y="46.5">4</text>
<text x="83.2" y="45.2">SCL</text>
<text x="83.2" y="47.8">SDA</text>
<text x="80.9" y="51.6">7</text>
<text x="83.2" y="52.9">VREF</text>
<text x="80.9" y="56.7">5</text>
<text x="80.9" y="54.1">6</text>
<text x="83.2" y="57.9">GND</text>
<text x="83.2" y="55.4">VA</text>
<text x="78.5" y="64.1">ADR: 1001100</text>
<text x="80.9" y="125.2">1</text>
<text x="102.7" y="125.2">8</text>
<text x="80.9" y="127.8">2</text>
<text x="83.2" y="126.5">ADR0</text>
<text x="83.2" y="129.1">ADR1</text>
<text x="95.3" y="126.5">VOUT</text>
<text x="80.9" y="132.9">3</text>
<text x="80.9" y="135.4">4</text>
<text x="83.2" y="134.1">SCL</text>
<text x="83.2" y="136.7">SDA</text>
<text x="80.9" y="143">6</text>
<text x="80.9" y="140.5">7</text>
<text x="83.2" y="141.8">VREF</text>
<text x="80.9" y="145.6">5</text>
<text x="83.2" y="146.8">GND</text>
<text x="83.2" y="144.3">VA</text>
<text x="78.5" y="153">ADR: 1001101</text>
<text x="80.9" y="201.4">1</text>
<text x="80.9" y="204">2</text>
<text x="83.2" y="202.7">ADR0</text>
<text x="95.3" y="202.7">VOUT</text>
<text x="102.7" y="201.4">8</text>
<text x="80.9" y="209.1">3</text>
<text x="83.2" y="205.3">ADR1</text>
<text x="80.9" y="211.6">4</text>
<text x="83.2" y="210.3">SCL</text>
<text x="83.2" y="212.9">SDA</text>
<text x="80.9" y="221.8">5</text>
<text x="80.9" y="219.2">6</text>
<text x="80.9" y="216.7">7</text>
<text x="83.2" y="220.5">VA</text>
<text x="83.2" y="218">VREF</text>
<text x="83.2" y="223">GND</text>
<text x="78.5" y="229.2">ADR: 1001110</text>
</g>
<g font-size="2.3" fill="#999">
<text x="36.6" y="29.8">R42</text>
<text x="249.9" y="28.5">Q5.2</text>
<text x="36.6" y="32.3">10k</text>
<text x="193.3" y="34.3" transform="rotate(-90 193.3 34.3)">4</text>
<text x="249.9" y="31">IRF7317TR-JSM</text>
<text x="186.2" y="37.6">2</text>
<text x="192.3" y="41.7">1</text>
<text x="194.1" y="36.1">U26.1</text>
<text x="200.7" y="40.2">1</text>
<text x="36.6" y="43.7">R45</text>
<text x="36.6" y="46.3">10k</text>
<text x="48" y="43.7">R46</text>
<text x="48" y="46.3">10k</text>
<text x="186.2" y="42.7">3</text>
<text x="194.1" y="45">LM324N</text>
<text x="249.9" y="46.3">Q5.1</text>
<text x="193.3" y="50" transform="rotate(-90 193.3 50)">11</text>
<text x="249.9" y="49.8">IRF7317TR-JSM</text>
<text x="321.1" y="48.8">R50</text>
<text x="321.1" y="53.9">R51</text>
<text x="322.3" y="51.4">0</text>
<text x="322.3" y="56.4">0</text>
<text x="321.1" y="66.6">R53</text>
<text x="321.1" y="71.7">R54</text>
<text x="322.3" y="69.1">0</text>
<text x="322.3" y="74.2">0</text>
<text x="321.1" y="83.1">R56</text>
<text x="321.1" y="88.2">R57</text>
<text x="322.3" y="85.6">0</text>
<text x="322.3" y="90.7">0</text>
<text x="36.6" y="118.7">R58</text>
<text x="249.9" y="117.4">Q6.2</text>
<text x="249.9" y="119.9">IRF7317TR-JSM</text>
<text x="36.6" y="121.2">10k</text>
<text x="189" y="123.7">U26.2</text>
<text x="186.2" y="126.5">6</text>
<text x="186.2" y="131.6">5</text>
<text x="192.3" y="130.6">2</text>
<text x="200.7" y="129.1">7</text>
<text x="48" y="132.6">R62</text>
<text x="48" y="135.2">10k</text>
<text x="189" y="136.4">LM324N</text>
<text x="249.9" y="135.2">Q6.1</text>
<text x="249.9" y="138.7">IRF7317TR-JSM</text>
<text x="249.9" y="193.6">Q7.2</text>
<text x="249.9" y="196.1">IRF7317TR-JSM</text>
<text x="186.2" y="202.7">9</text>
<text x="189" y="199.9">U26.3</text>
<text x="36.6" y="208.8">R68</text>
<text x="48" y="208.8">R69</text>
<text x="184.9" y="207.8">10</text>
<text x="192.3" y="206.8">3</text>
<text x="200.7" y="205.3">8</text>
<text x="36.6" y="211.4">10k</text>
<text x="48" y="211.4">10k</text>
<text x="189" y="212.6">LM324N</text>
<text x="249.9" y="211.4">Q7.1</text>
<text x="249.9" y="214.9">IRF7317TR-JSM</text>
</g>
<g font-size="1.6" fill="#000080">
<text x="163.6" y="52.8">R49</text>
<text x="163.6" y="141.7">R64</text>
<text x="163.6" y="217.9">R71</text>
</g>
</svg>
